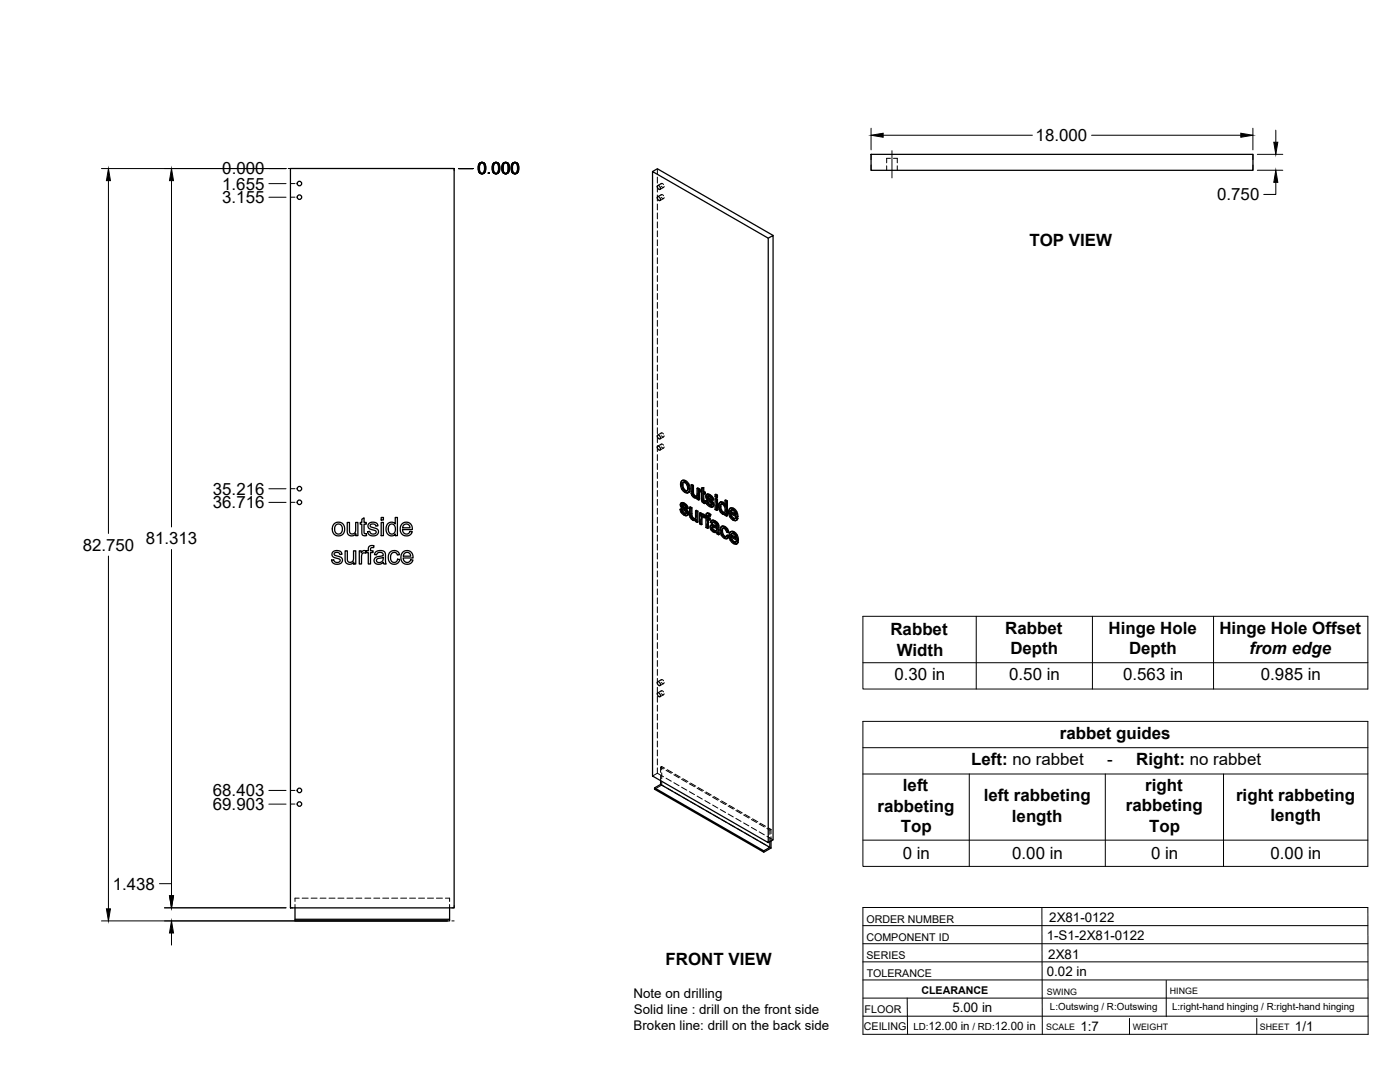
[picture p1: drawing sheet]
<svg xmlns="http://www.w3.org/2000/svg" width="559mm" height="432mm" viewBox="0 0 559 432" stroke-linecap="round" stroke-linejoin="round" font-family="sans-serif">
<!-- layer: Visible -->
<g fill="none" stroke="#000" stroke-width=".51">
<path d="M115.9 67.2h65.4v295.1h-65.4zM260.5 68.5l46.1 26.6v241.2l-46.1-26.6zM260.5 68.5l1.9-1.1 46.2 26.6M262.5 78.5a.93 .93 0 0 1 .9 .5 .93 .93 0 0 1-.2 1.1l-.8-.9zM262.5 74a.93 .93 0 0 1 .9 .6 .93 .93 0 0 1-.2 1l-.8-.8zM347.7 61.6h152.4v6.4h-152.4zM306.6 95.1l2-1.1v241.2l-2 1.1M262.5 178a.93 .93 0 0 1 .9 .6 .93 .93 0 0 1-.2 1l-.8-.8zM262.5 173.6a.93 .93 0 0 1 .9 .6 .93 .93 0 0 1-.2 1l-.8-.9zM272.2 191.8l.9-.2 .6 .2zM272.2 191.8l-.6 1.2 .5 2.2 .7 .9 1 .6h.8l.3-.3M272.3 193.6l.3 1.5"/>
<path d="M272.6 195.1l.3-.2 .8 .8-.3 .2zM272.8 192.5l-.2 .9M272.9 194.9l-.3-1.5-.3 .2 .2-.9 .5-.2 .9 .5 .5 1.4-.2 1.5h-.8M273.4 192l1 1a1.92 1.92 0 0 1 1 2M273.7 195.7l.5 .2M273.7 191.8l1.2 1.3M274.6 193.3l.5 1.9 .3-.2-.2 1.2M275.1 195.2l-.2 1.2 .3-.2-.6 .5M275.8 193.5l.7 .4 .3-.2v3.2M276.5 193.9v3.2l.3-.2 .3 .6M276.5 197.1l.3 .6 .3-.2 .5 .4M276.8 197.7l.4 .4h.9l-.3 .1"/>
<path d="M276.8 193.7l-.6-.3-.4 .1v3.2l.4 1.1 .7 .7a.97 .97 0 0 0 1.4 .1v.6l.5 .4M277.2 198.1l.6 .1M278.2 194.9l.6 .4 .4-.2v4.3l-.4 .2v-4.3M278.3 198.6l-.3 .2M279.2 195.1l-.7-.4-.3 .2v2.8l-.4 .5M280 195.5l-.5 .1v.6l.5 .3v3.3l.6 .8 .7 .4 .3-.2-.1-.7-.6 .1M280 194.8l.9-.2v1.5M280.6 194.8v1.5l.3-.2 .6 .3M280.6 196.3l.6 .3 .3-.2v.6l-.3 .2v-.6M280.6 199.8l.7 .2M280.7 200l.8 .1M280.9 194.6l-.9 .2v1.1l-.5-.3"/>
<path d="M280.9 197v2.6M281.2 197.2l-.6-.4v2.9l.4 .1M281.6 199.9l.6 .2M282.1 197.3l1.3 .1M282.3 198.3l.6 .5M282.4 198.6l.2 .3a1.16 1.16 0 0 1 1.4 .8l.4 .4M282.4 197.2l-.4 .2M282.5 197.4l.5 .2 .4-.2 .7 .6M282.5 199.9l-.6-.2-.3 .2 .4 1.2 .9 .9a1.24 1.24 0 0 0 1.6 .2M282.6 198v.1M282.6 198.9l1.5 1.4 .3-.2 .4 .7M282.7 198.4l-.1-.3-.3 .2 .1-.2 1 .3 .5 1 .6 .2"/>
<path d="M282.8 197.2l-.9 .3-.2 .9 .5 .9 1.7 1.7-.1 .7M283 197.6l.8 .6 .3-.2 .5 .7M283.8 198.2l.5 .7 .3-.2 .2 .8-.3 .1-.2-.7M285.4 199.1l.3-.2 .7 .3-.4 .2zM285.4 197.4l.3-.2 .7 .4-.4 .2zM285.4 199.1v4.2l.6 .4M285.4 197.4v.8l.6 .4M286.4 199.2v4.3l-.4 .2v-4.3M286.4 197.6v.8l-.4 .2v-.8M289.4 199.7l.6 .3 .3-.1v5.9l-.3 .2v-6M290.3 199.9l-.6-.4-.3 .2v2.1l-.5-.7M133.5 209l1.6-.6 1.8 .7 .6 1-.1 2.2-1 1.3-1.8 .2-1.4-.8-.5-1.6a2.79 2.79 0 0 1 .8-2.4z"/>
<path d="M134 209.6l.6-.4 .8-.1 1 .9 .2 1.9-.9 1.1h-1.1l-.7-.6-.3-1.5zM137.8 219.8h.8l.1 3.8a1.32 1.32 0 0 0 1.7 .7 1.32 1.32 0 0 0 .7-1.7v-2.8h.9v5.3h-.8v-.8a1.86 1.86 0 0 1-2.2 .9 1.86 1.86 0 0 1-1.2-2.1zM138.6 208.5h.9v3.8a1.31 1.31 0 0 0 1.7 .7 1.31 1.31 0 0 0 .8-1.7v-2.8h.9v5.3h-.9v-.8a1.86 1.86 0 0 1-2.2 .8 1.86 1.86 0 0 1-1.2-2zM143.4 219.8h.8v.8a1.27 1.27 0 0 1 2-.6l.8-.2v-1a1.58 1.58 0 0 1 2.3-1l-.2 .8a.81 .81 0 0 0-.8-.1 .81 .81 0 0 0-.4 .8v.5h1v.7h-1v4.6h-.9v-4.6h-.8v-.4l-.3 .7-.8-.2-.6 .5-.2 4h-.9zM144.4 207.2l.9-.5v1.8h.9v.7h-.9v3.4l.2 .3 .7 .1 .1 .7h-1.2l-.6-.4-.1-4.1h-.6v-.7h.6zM147.2 209l1.6-.6a1.73 1.73 0 0 1 2.1 1.4l-.9 .2a1.17 1.17 0 0 0-1.1-.9 1.17 1.17 0 0 0-1.2 .8l.5 .4 2 .6a1.59 1.59 0 0 1 .7 2.1 1.59 1.59 0 0 1-1.9 .9l-1.5-.4-.8-1.3 .9-.2 .2 .7 .6 .4 1.5-.2a.82 .82 0 0 0 .1-1.1 .82 .82 0 0 0-1-.3l-1-.3a1.37 1.37 0 0 1-.8-2.2zM152.1 208.5h.9v5.3h-.9zM152.1 206.5h.9v1h-.9zM154.7 209l1.1-.6a1.86 1.86 0 0 1 2 .7v-2.6h.8v7.3h-.8v-.7a2.16 2.16 0 0 1-2.6 .5 2.16 2.16 0 0 1-1.1-2.5zM155.5 209.5l.6-.4 .7 .1 .9 1v2l-.7 .8h-1.1l-.8-1-.1-1.4zM160.4 209.1l1.1-.6h1.4l1 .6 .6 1.1 .1 1.1h-3.9l.2 1 .8 .7a1.43 1.43 0 0 0 1.9-.9l.9 .1-.6 1.1-.9 .5h-1.5l-1.1-.6-.7-1.8 .2-1.3zM161.2 209.5l.6-.3h1l.6 .5 .2 .9h-2.9z"/>
<path d="M271.4 203.3l.6 .2M271.9 200.7l1.3 .1M272 203.5l.4-.2 .2 .9-.3 .1zM272.1 201.7l.7 .5M272.2 202l.2 .4a1.49 1.49 0 0 1 1.6 .9l.3 .2M272.3 200.6l-.5 .2M272.3 204.3l.7 .7h.8M272.4 200.8l.5 .2 .3-.2 .8 .6M272.4 203.3l-.7-.2-.3 .2 .4 1.2 .9 .9a1.24 1.24 0 0 0 1.6 .2M272.4 202.4l1.5 1.3 .4-.2 .4 .7M272.5 201.4v.1M272.5 201.8v-.3l-.4 .2 .1-.2 1 .3 .5 1 .7 .3"/>
<path d="M272.6 204.2l.7 .6M272.7 200.6l-1 .3-.2 .9 .6 1 1.6 1.6-.1 .7M272.9 201l.8 .6 .3-.2 .5 .7M273 205l.6 .1M273.7 201.6l.5 .7 .3-.2 .2 .8-.3 .2-.2-.8M273.7 205.1h-.1M273.9 203.7l.4 .6 .4-.1 .1 .7M274.3 204.3l.2 .8 .3-.2-.2 .6M274.5 205.1l-.2 .5 .3-.1-.4 .3M275.2 202.4l.7 .4 .3-.2v3.2M275.9 202.8v3.1l.3-.1 .3 .6M275.9 206l.3 .6 .3-.2 .4 .4"/>
<path d="M276.2 206.6l.4 .4h.9l-.3 .2M276.2 202.6l-.7-.3-.3 .1v2.9l.3 1.2 .8 .9a.97 .97 0 0 0 1.4 .1M276.6 207l.6 .2M277.6 203.8l.7 .4 .3-.2v4.3l-.3 .2v-4.3M277.7 207.5v.7l.6 .3M277.7 207.6l-.2 .1M278.6 204l-.7-.4-.3 .2v2.7l-.4 .7M279.2 204.7l.6 .4 .3-.2v.5l.4-.2M279.8 205.1v.6l.7-.5 .4 .1M280 206.4l.2 2.8-.3 .2v-2.2M280.1 204.9l-.6-.3-.3 .1v4.3l.7 .4M280.2 205.4l.7-.1 .6 .4"/>
<path d="M280.3 206.1v.1M280.6 205.4l.6 .5M281 206.6l-.8-.5-.2 .3 .3-.2-.1 .8M281.2 206.5l.6 .3v3.7l.6 .4M281.2 206.5v-.4l-.2 .5M281.2 200.3l.1 .7M281.2 206.5l-.2 .1M282.2 204.9h.9l.6 .4M282.2 200.1l.3-.2 .3 .8-.3 .2zM282.4 206.6l.7 .4 .3-.2v.6l-.3 .2v-.6M282.5 204.7l-.5 .2M282.5 200.9l.7 .6h.8"/>
<path d="M282.7 207.3v3.4l-.3 .2v-3.8l.7 .5M282.7 205.7v.7M282.8 205.1l.6 .4 .3-.2-.4 .8 .1-.6M282.8 200.7l.7 .7M283.1 204.9l-.6-.2-.5 .3-.2 1.2-.6-.3 .6-.1M283.2 201.5l.6 .2M283.3 206.1a.45 .45 0 0 0-.5-.5 .45 .45 0 0 0-.4 .6v.4l.3-.2 .7 .4M283.8 209.6l.8-.2 1.4 .5M283.9 201.7h-.1M284.1 210.7l.2 .6 .3-.2 .5 .5M284.1 200.3l.4 .6 .3-.1 .2 .7M284.2 210.4l-.1 .3 .3-.2 .2 .6"/>
<path d="M284.2 209.4l-.5 .2M284.3 211.3l.5 .5h1h-1M284.3 210.3l-.1 .1M284.4 207.8l.8 .3 .3-.2 .8 .6M284.4 210.3l.8 .3a.73 .73 0 0 1 .8 .6 .73 .73 0 0 1-.5 .8M284.4 210.3l-.2 .1M284.4 210.3v.2M284.5 200.9l.2 .8 .3-.2-.2 .6M284.5 208.4l-.4 .5 .6-.5 1.2 1a.48 .48 0 0 1 0 .8 .48 .48 0 0 1-.7-.3l-.9-.3M284.6 209.4l-1 .3-.2 1 .8 1.2 1 .6a.64 .64 0 0 1 1 .5l.6 .4M284.7 201.7l-.2 .5 .3-.1-.5 .3M284.7 207.6l-.8 .2"/>
<path d="M285.2 208.1l.8 .6 .3-.2 .4 .5M285.5 207.9l-.8-.3-.9 .3-.3 .5 .6 .5M286 208.7l.4 .5 .3-.2 .2 .7M286.4 209.2l.2 .6 .3-.1 .1 2.9M286.6 209.8l.1 3 .3-.2 .1 .6-.3 .2-.1-.6M287.4 202.4l.3 1.4M287.5 200.4h1.2l.6 .6M287.7 201.3h.7l.7 .8 .3 1.3-.3 1.2M287.7 201.3l-.3 1.1 .3-.2 .3 1.4M287.7 203.8l.3-.2 .8 .8-.5 .1zM287.8 201.2l-.1 .1M287.8 200.3l-.5 .2"/>
<path d="M288 201.2l-.3 1M288.1 212l.3 1.4 .3-.2 .7 .8M288.2 210.1l.9 .2 .3-.2 1 1M288.4 213.4l.7 .8h.8M288.4 200.6l.5 .5h.5M288.4 204.6h.7M288.5 209.9l-.6 .3M288.6 210.8l-.2 1M288.7 200.4l-.9-.1-.7 .3-.3 2.1 1.1 2.1 1 .5 .5-.2v.6l.6 .3M288.8 204.4l.4 .1M289.1 210.3l.8 .7a1.42 1.42 0 0 1 1 1.4l-.3 .2-.5-1.3M289.4 205.1l-.2 .2"/>
<path d="M289.4 210.1l-.9-.2-.7 .4-.4 1.9 1 2 1 .8h.7M290 213.7l.6 .4M290.6 212.6l-.6-.3-.7-1.2-.8-.3-.4 1.2 .3-.2 .3 1.4M290.6 214.1l.4-.1-.2 .5-.7 .5zM291 214l-.7-.5-.5 .8-.7-.1M291.3 202.9h.9a1.88 1.88 0 0 1 1.8 1.3M291.5 204.3l2 1.2-.5-1.5-.8-.5-.5 .2-.2 .6 .3-.2 1.7 1M291.5 212.3h.9a1.93 1.93 0 0 1 1.9 1.2M291.7 213.6l2 1.2-.5-1.4-.8-.5-.6 .2-.1 .5 .3-.1 1.7 .9M291.8 206.1l.8 .9 .8-.1M291.8 205.1l.3 .9M292 203.5l-.2 .6"/>
<path d="M292 215.5l.8 .8h.8M292 214.4l.3 .9M292.2 212.9l-.2 .6M292.5 203.1l1 .9a1.97 1.97 0 0 1 1 2.1M292.6 207l.5 .1M292.7 212.4l1 1a1.78 1.78 0 0 1 1 1.8v.2M292.8 216.3l.5 .2M292.8 202.9l-.9-.3-.9 .6-.2 1.5 .3 1.1 .7 1.1 1.2 .9 .8-.1 .7-.8M293 212.2l-.9-.2-1 .7-.1 1.2 .3 1.3 .7 1.2 1.1 .7h.8l.8-.8M293.3 207l-.2 .1M293.5 216.4l-.2 .1M293.5 206.7l.7 .4"/>
<path d="M293.7 204.3l.5 1.9 .3-.1-.3 .1M293.7 216l.7 .5M293.9 213.7l.5 1.9 .3-.2-.3 .2M294.2 206.4l-2.8-1.5 .4 1.2 .3-.1 .8 .8M294.4 215.8l-2.8-1.6 .4 1.3 .3-.2 .8 .9M294.5 206.9l-.7 .8M294.5 206.9l-.6-.4-.8 .6M294.7 216.3l-.7 .8M294.7 216.3l-.7-.5-.7 .7M132.9 220.2l1.3-.5a1.81 1.81 0 0 1 2.3 1.5l-.9 .1a1.21 1.21 0 0 0-1.1-.9 1.21 1.21 0 0 0-1.2 .8l.3 .4 2.3 .7a1.6 1.6 0 0 1 .6 2.1 1.6 1.6 0 0 1-1.9 .8l-1.5-.4-.8-1.3 .9-.1 .3 .7 .6 .3 1.3-.2a.81 .81 0 0 0 .3-1 .81 .81 0 0 0-1.1-.4l-1-.3a1.36 1.36 0 0 1-1.1-.9 1.36 1.36 0 0 1 .4-1.4zM149.8 220.4l1.7-.7 1.3 .1 .7 .5 .6 4.8h-.9l-.2-.7-1.2 .7-1.2 .1-.8-.4-.4-.7a1.74 1.74 0 0 1 2-2l.6-.1a.8 .8 0 0 0 .9-.9 .8 .8 0 0 0-1.1-.6l-1 .2-.5 .7-.8-.1zM150.5 223.1l2.5-.7a1.59 1.59 0 0 1-.7 1.8 1.59 1.59 0 0 1-1.9-.1z"/>
<path d="M155.7 220.4l1-.6 1.6 .1 .8 .6 .4 .9-.9 .1a1.47 1.47 0 0 0-2-.9 1.47 1.47 0 0 0-.7 2.1l.4 1.3 .8 .4 1-.2 .6-1 .9 .1-.6 1.2a2.49 2.49 0 0 1-3.2 .2 2.49 2.49 0 0 1-.7-3.2zM160.7 220.4l1-.6h1.5l1 .6 .6 1.1 .1 1.2h-4l.3 1 .8 .7a1.46 1.46 0 0 0 1.9-1l.9 .1-.5 1-1 .6h-1.7l-.9-.6-.7-1.7 .1-1.1zM161.4 220.9l.7-.4 1 .1 .6 .5 .2 .9h-2.9zM262.5 272a.93 .93 0 0 1 .9 .6 .93 .93 0 0 1-.2 1l-.8-.8zM262.5 276.5a.93 .93 0 0 1 .9 .5 .93 .93 0 0 1-.2 1.1l-.8-.9zM263.7 311.5v1.6l-2.4 1.3v.6l43.6 25.1v-.5l-43.6-25.2M263.7 313.1l43.6 25.1-2.4 1.4M307.3 335.9v2.3M307.7 335.6v2.8l-2.8 1.7M117.8 362.3v5.2h61.7v-.6h-61.7M179.5 362.3v4.6"/>
<circle cx="119.5" cy="78.7" r=".9"/>
<circle cx="119.5" cy="73.2" r=".9"/>
<circle cx="119.5" cy="195" r=".9"/>
<circle cx="119.5" cy="200.5" r=".9"/>
<circle cx="119.5" cy="315.4" r=".9"/>
<circle cx="119.5" cy="320.9" r=".9"/>
</g>
<!-- layer: Hidden -->
<g fill="none" stroke="#000" stroke-width=".4">
<path d="M262.4 67.4v2.1M262.4 70.7v2.4M262.4 74.3v2.3M262.4 77.8v2.4M263.8 78.1l.4-.5 .6 .5M263.8 73.6l.4-.4 .6 .5M264 77.7l-1.5 .8M264 73.2l-1.5 .8M264 78.8l.6 .5 .5-.5M264 74.3l.6 .5 .5-.4M264.9 79.2l-1.5 .9M264.9 74.8l-1.5 .8"/>
<path d="M353.9 66.2v1.8M355.4 63.2h-1.5v1.8M356.6 63.2h1.5v1.8M358.1 66.2v1.8M262.4 81.4v2.4M262.4 85v2.4M262.4 88.5v2.4M262.4 92.1v2.4M262.4 95.7v2.4M262.4 99.3v2.3M262.4 102.8v2.4M262.4 106.4v2.4"/>
<path d="M262.4 110v2.4M262.4 113.5v2.4M262.4 117.1v2.4M262.4 120.7v2.4M262.4 124.3v2.3M262.4 127.8v2.4M262.4 131.4v2.4M262.4 135v2.4M262.4 138.6v2.3M262.4 142.1v2.4M262.4 145.7v2.4M262.4 149.3v2.3"/>
<path d="M262.4 152.8v2.4M262.4 156.4v2.4M262.4 160v2.4M262.4 163.6v2.3M262.4 167.1v2.4M262.4 170.7v2.4M262.4 174.3v2.4M262.4 177.8v2.4M263.8 177.6l.4-.4 .6 .5M263.8 173.2l.4-.5 .6 .5M264 177.2l-1.5 .9M264 172.8l-1.5 .8"/>
<path d="M264 178.4l.6 .4 .5-.4M264 173.9l.8 .5 .3-.5M264.9 178.8l-1.5 .8M264.9 174.3l-1.5 .9M262.4 181.4v2.4M262.4 185v2.4M262.4 188.6v2.3M262.4 192.1v2.4M262.4 195.7v2.4M262.4 199.3v2.4M271.9 193.1l.5 1.9-.3 .2M272.4 195l1.3 1.3-.3 .2"/>
<path d="M272.5 191.6l-.9 1.7M272.8 192.5l-.2 .1M272.9 192.4h.8l-.3 .2M273.7 192.4l.8 .9-.3 .2M273.7 196.3l.9 .3-.3 .2M274.5 195.8l-.3 .1M274.5 193.3l.3 1.2-.3 .4M274.8 194.7l-.1 .8-.5 .4M274.9 196.5l-.3 .1M276.2 193.4v3.3l-.3 .2M276.2 196.7l.2 .7-.3 .1M276.4 197.4l.4 .6-.3 .2"/>
<path d="M276.8 198l.6 .5-.3 .1M277.4 198.5l.8 .2 .4-.3-.3 .2M278.1 198.1h.1M278.3 198l-.4 .2M278.4 198.6h-.1M278.4 197.8l-.3 .3M278.5 194.7v2.8l-.4 .5M278.6 198.4v.7l-.3 .1M278.6 199.1l.6 .3M279.8 196l.5 .3-.3 .2M279.8 195.5v.5l-.3 .2M280 195.5l.3 .2"/>
<path d="M280.3 196.3l.1 3.4-.4 .2M280.3 194.6v1.1l-.3 .2M280.4 199.7l.2 .5-.3 .1M280.6 196.8l.3-.2v.4M280.9 196.6l.6 .4M281.9 199.7l.5 1.3-.3 .2M282 197.9l.1 .6-.3 .2M282.1 197.4l-.4 .6M282.1 198.5l.5 .7-.4 .1M282.3 197.2l-.5 .4M282.5 198l.3-.2-.2 .2M282.6 199.2l1.5 1.5-.3 .2"/>
<path d="M282.7 197.9l-.3 .2M282.8 197.8l.6 .2-.3 .2M283.4 198l.6 .5-.3 .2M284 198.5l.2 .7-.3 .2M284.2 199.2l.6 .3M285.7 197.2v.9l-.3 .1M285.7 198.9v1.5M285.7 198.1l.7 .3M289.7 199.5v2.1l-.3 .2M262.4 202.8v2.4M262.4 206.4v2.4M262.4 210v2.4"/>
<path d="M262.4 213.6v2.3M262.4 217.1v2.4M271.7 203.1l.5 1.3-.3 .2M271.8 201.3l.2 .6-.3 .2M271.9 200.8l-.4 .6M272 201.9l.4 .7-.3 .2M272.1 200.6l-.5 .4M272.2 204.4l1.1 1-.3 .1M272.3 201.4l.3-.1-.1 .1M272.4 202.6l1.6 1.5-.3 .2M272.6 201.3l-.4 .2M272.6 201.3l.7 .1-.4 .2"/>
<path d="M273.3 201.4l.5 .6-.3 .1M273.3 205.4l.8 .3-.3 .1M273.8 202l.3 .6-.4 .2M274 204.9l-.2 .1M274 204.1l.2 .5-.3 .2M274 204.9l-.3 .2 .3-.2M274.1 202.6l.6 .3M274.2 204.6l-.2 .3M274.5 205.6l-.4 .1M275.5 202.3l.1 3.3-.3 .2M275.6 205.6l.2 .7-.3 .2M275.8 206.3l.4 .6-.3 .2"/>
<path d="M276.2 206.9l.6 .5-.3 .2M276.8 207.4l.7 .2 .5-.3-.2 .2M277.5 207h.1M277.7 206.9l-.4 .2M277.8 206.7l-.3 .3M277.9 203.6v2.7l-.4 .6M278 207.3v.7l-.3 .2M278 208l.6 .3M279.5 207.3v1.6l-.3 .1M279.5 208.9l.7 .3M279.5 204.6v1.5M280.1 206.1l.8-.1-.3 .2"/>
<path d="M280.1 205.4v.1M280.2 206.1l.3-.2-.2 .2M280.4 205.2l-.6 .5M280.6 200.2l.5 .4-.3 .2M280.9 206l.4 .4M281.1 200.6l.5 .2M281.2 206.1l.3-.1-.2 .4M281.5 205.7v.1M281.5 206.3l.6 .3-.3 .2M281.5 206l-.2 .4M281.5 205.7l-.3 .3M281.8 205.8l.3 .2"/>
<path d="M282.1 209.1v1.2l-.3 .2M282.1 210.3l.6 .4M282.1 206.6v1.3M282.2 205l-.1 1-.3 .2M282.3 204.7l-.5 .4M282.4 201l1.1 1-.3 .1M282.4 207.1l.3-.2v.4M282.5 205.7l.4-.2-.2 .2M282.7 206.9l.7 .5M282.9 205.5l.4 .1-.4 .2M283.3 205.6l.3 .3M283.5 202l.8 .2-.3 .2"/>
<path d="M283.7 210.1l.4 1.1-.4 .2M283.8 208.3l.6 .4M283.8 209.6l-.4 .7M284 209.5l-.5 .3M284.1 211.2l.9 .9-.3 .2M284.1 207.7l-.6 .7M284.1 201.5h-.1M284.1 200.7l.2 .5-.3 .2M284.2 201.5l-.3 .2 .2-.2M284.2 207.6l-.4 .3M284.3 201.2l-.2 .3M284.4 208.4l.4-.1-.3 .1"/>
<path d="M284.5 210.2l.2-.1zM284.5 210.2l-.2 .1M284.6 210.1l-.4 .2M284.6 202.2h-.3M284.7 210.1l1.6 .5-.3 .2M284.8 208.3l.6 .1-.3 .2M285 212.1l.7 .2-.3 .2M285.4 208.4l.7 .7-.3 .2M285.7 212.3h.7l-.4 .1M285.7 201.6v1.6l-.3 .1M285.7 203.2l.7 .3M286 209.9l.3 .1"/>
<path d="M286 211.7l-.3 .2M286.1 209.1l.2 .7-.3 .2M286.2 211.5l-.4 .3M286.3 210.6l-.1 .9-.3 .2M286.3 209.8l-.3 .4M286.4 212.3l.1 .6-.3 .1M286.5 212.9l.6 .3M287.1 201.8l.2 1.3-.3 .2M287.3 200.7l-.2 1.1-.3 .2M287.3 203.1l.6 1.1-.4 .2M287.6 200.4l-.6 .5M287.7 211.4l.5 2-.3 .2"/>
<path d="M287.9 204.2l.8 .8-.3 .1M287.9 210.3l-.2 1.1-.3 .2M288 201.1h.7l-.3 .2M288 201.1l-.2 .1M288 201.1v.1M288.1 201.1l-.3 .1M288.2 213.4l1.2 1.3-.3 .1M288.2 210l-.6 .5M288.6 210.8l-.2 .1M288.7 210.7l.8 .1-.4 .1M288.7 205l.6 .1 .4-.2-.3 .2M288.7 201.1l.8 .8-.4 .2"/>
<path d="M289.4 201.1l.3 .5M289.4 214.7l1 .1M289.5 210.8l.5 .5-.3 .2M289.5 201.9l.3 1.5-.4 .2M289.5 205.1h-.1M289.7 204.9v.6l-.3 .2M289.7 205.5l.6 .3M289.8 203.4l-.2 .8-.4 .3 .3-.1M290 211.3l.3 .8-.3 .2M290 214.1l-.1 .1M290.3 212.1l.6 .3M290.3 213.5l-.6 .8"/>
<path d="M291.1 204.1l.5 1.9-.3 .2M291.3 213.5l.5 1.9-.3 .2M291.4 204.9l.4-.2v.4M291.6 206l1.3 1.4-.4 .2M291.6 202.7l-.8 1.6M291.6 214.2l.4-.2v.4M291.8 204.7l2.7 1.6M291.8 215.4l1.3 1.3-.3 .2M291.8 212.1l-.8 1.6M292 214l2.7 1.6M292 203.5l-.2 .1M292.1 203.4l.7 .1-.3 .1"/>
<path d="M292.2 212.9h-.2M292.3 212.7l.7 .1-.3 .2M292.8 203.5l.8 .8-.3 .2M292.9 207.4l1 .2-.3 .2M293 212.8l.8 .9-.3 .2M293.1 216.7l1 .3-.3 .2M293.4 206.9h.1M293.5 205.1l.4 .2M293.6 206.9l-.3 .1 .2-.1M293.6 216.3h.1M293.6 204.3l.3 1-.4 .2M293.7 216.3l-.2 .1"/>
<path d="M293.7 214.4l.4 .3M293.8 216.2l-.4 .2M293.8 213.7l.3 1-.4 .1M293.9 206.5l-.4 .4M294 215.8l-.3 .5M294.1 207.5l-.2 .1M294.3 216.9l-.2 .1M262.4 220.7v2.4M262.4 224.3v2.4M262.4 227.9v2.3M262.4 231.4v2.4M262.4 235v2.4"/>
<path d="M262.4 238.6v2.3M262.4 242.1v2.4M262.4 245.7v2.4M262.4 249.3v2.4M262.4 252.9v2.3M262.4 256.4v2.4M262.4 260v2.4M262.4 263.6v2.4M262.4 267.1v2.4M262.4 270.7v2.4M262.4 274.3v2.4M262.4 277.9v2.3"/>
<path d="M263.8 271.6l.4-.4 .6 .5M263.8 276.1l.4-.5 .6 .5M264 271.2l-1.5 .9M264 275.7l-1.5 .8M264 272.4l.6 .4 .5-.4M264 276.8l.6 .5 .5-.5M264.9 272.8l-1.5 .8M264.9 277.2l-1.5 .9M262.4 281.4v2.4M262.4 285v2.4M262.4 288.6v2.4M262.4 292.1v2.4"/>
<path d="M262.4 295.7v2.4M262.4 299.3v2.4M262.4 302.9v2.3M262.4 306.4v2.2M262.4 308.6l-1.9 1.1M262.4 308.6l2.4 1.4M263.7 309.4v2.1M263.7 306.2l1.1 .6M264.1 307.2v-1.3l-.4 .3v2.1M264.1 313.3l-2.8 1.7M264.1 308.4v2.4M264.1 312v1.3"/>
<path d="M264.1 305.9l1.2 .7M264.1 313.3l1.2 .7M265.9 307.4l2 1.2M265.9 310.6l2 1.2M266.3 307.2l2.1 1.2M266.3 314.6l2.1 1.2M269 309.2l2 1.2M269 312.4l2 1.2M269.4 308.9l2.1 1.2M269.4 316.4l2.1 1.1M272.1 311l2 1.2M272.1 314.2l2 1.1"/>
<path d="M272.5 310.7l2.1 1.2M272.5 318.2l2.1 1.1M275.1 312.8l2.1 1.2M275.1 315.9l2.1 1.2M275.6 312.5l2.1 1.2M275.6 319.9l2.1 1.2M278.3 314.6l2 1.1M278.3 317.7l2 1.2M278.7 314.3l2.1 1.2M281.3 316.3l2.1 1.2M281.3 319.5l2.1 1.2M281.8 316.1l2.1 1.2"/>
<path d="M284.4 318.1l2.1 1.2M284.9 317.9l2.1 1.1M287.5 319.9l2.1 1.2M288 319.6l2.1 1.2M278.7 321.7l2.1 1.2M281.8 323.5l2.1 1.2M284.4 321.3l2.1 1.2M284.9 325.3l2.1 1.2M287.5 323.1l2.1 1.2M288 327.1l2.1 1.2M290.6 321.7l2.1 1.2M290.6 324.8l2.1 1.2"/>
<path d="M291.1 321.4l2.1 1.2M291.1 328.8l2.1 1.2M293.7 323.5l2.1 1.2M293.7 326.6l2.1 1.2M294.2 323.2l2 1.2M294.2 330.6l2 1.2M296.8 325.2l2.1 1.3M296.8 328.4l2.1 1.2M297.3 325l2 1.2M297.3 332.4l2 1.2M299.9 327l2.1 1.2M299.9 330.2l2.1 1.2"/>
<path d="M300.4 326.8l2.1 1.2M300.4 334.2l2.1 1.2M303 328.8l2.1 1.2M303 332l2.1 1.2M303.5 328.5l2 1.2M303.5 336l2 1.2M306.1 330.6l1.2 .7 .4-.3M306.1 333.8l2.5 1.4M306.6 330.3l1.1 .7M306.6 337.8l1.1 .6M307.3 331.3v1.7M307.3 334.2v1.7"/>
<path d="M307.7 331v1.7M307.7 333.9v1.7M119.4 358.4h-1.6v1.4M120.6 358.4h2.4M124.2 358.4h2.4M127.8 358.4h2.3M131.3 358.4h2.4M134.9 358.4h2.4M138.5 358.4h2.4M142 358.4h2.4M145.6 358.4h2.4M149.2 358.4h2.4"/>
<path d="M152.8 358.4h2.4M156.3 358.4h2.4M159.9 358.4h2.4M163.5 358.4h2.4M167.1 358.4h2.3M170.6 358.4h2.4M174.2 358.4h2.4M177.8 358.4h1.7v1.4M117.8 361v1.3M179.5 361v1.3"/>
</g>
<!-- layer: Reference -->
<g fill="none" stroke="#000" stroke-width=".4">
<path d="M115 67.2h.9v1M115.9 67.2h1.9M115.9 73.3h1.9M115.9 78.7h1.9M179.5 67.2h1.8M180.4 67.2h.9v1M347.7 61.6v2.1M347.7 65.8v2.2M500.1 61.6v2.1M500.1 65.8v2.2M115.9 195h1.9M115.9 200.5h1.9"/>
<path d="M115.9 315.4h1.9M115.9 320.9h1.9M115.9 361.4v.9h.9M180.4 367.5h.9M181.3 361.4v.9h-.9"/>
</g>
<!-- layer: Hidden Narrow -->
<path d="M276.2 196l-.4 .2M278.5 197l-.3 .2M280.3 198.8l-.3 .1M273.3 203.5l-.3 .1M275.5 204.9l-.3 .2M277.9 205.9l-.3 .2M282.1 205.6l-.3 .2M283.5 200.1l-.3 .1M285.3 210.3l-.3 .2M286.3 210.9l-.3 .2" fill="none" stroke="#000" stroke-width=".4"/>
<!-- layer: Visible Narrow -->
<path d="M276.8 196.1l-.3 .2M280.9 199.2l-.3 .1M283.5 199.3l-.3 .2M273.3 202.7l-.3 .2M276.2 205l-.3 .2M282.7 206l-.3 .2M285.2 209.6l-.3 .2M287 210.4l-.4 .1M287 211.3l-.4 .2" fill="none" stroke="#000" stroke-width=".4"/>
<!-- layer: Titleblock -->
<path d="M344.4 362.2h201.6l.1 50.6h-201.7zM344.4 376.6h201.6M344.4 369.4h201.6M415.9 362.2l.1 50.6M344.4 383.9h201.6M344.4 398.3h201.6M344.4 391.1h201.6M362.1 398.3l.1 14.4M465.5 391.3v14.4M344.4 405.5h201.7M450.8 406.4v6.4M501.6 406.4v6.4" fill="none" stroke="#000" stroke-width=".4"/>
<!-- layer: Custom Tables -->
<path d="M344.4 246h201.6v29h-201.6zM389.7 246v29M436 246v29M484.4 246v29M344.4 264.5h201.6M344.4 287.9h201.6v57.9h-201.6zM344.4 298.4h201.6M344.4 308.9h201.6M386.9 308.9v36.9M441.2 308.9v36.9M488.4 308.9v36.9M344.4 335.3h201.6" fill="none" stroke="#000" stroke-width=".4"/>
<!-- layer: FD_Dimensions -->
<g fill="none" stroke="#000" stroke-width=".4">
<path d="M347.7 51.2v8.6M352.5 54h59.6M435.7 54h59.6M500.1 51.2v8.6M509.2 51.9v4.9M40.5 67.3h73.7M43.3 72.1v140.8M68.5 72.1v138.2M107.3 73.3h6.9M107.3 78.7h6.9M183 67.3h5.8M501.9 61.6h10.1"/>
<path d="M501.9 67.9h10.1M509.2 72.8v4.8h-4.8M107.3 195.1h6.9M68.5 219.3v138.2M107.3 200.5h6.9M43.3 221.9v140.8M107.3 315.4h6.9M107.3 320.9h6.9M63.6 352.7h4.9M40.5 367.5h138.1M65.7 362.3h48.5M68.5 372.3v4.9"/>
</g>
<path d="M347.7 54l4.8-.8v1.6zM495.3 53.2l4.8 .8-4.8 .8zM508.4 56.8h1.6l-.8 4.8zM43.3 67.3l.8 4.8h-1.6zM68.5 67.3l.8 4.8h-1.7zM509.2 67.9l.8 4.9h-1.6zM67.6 357.5h1.7l-.8 4.8zM42.5 362.7h1.6l-.8 4.8zM68.5 367.5l.8 4.8h-1.7z" fill="#000" stroke="#000" stroke-width=".4"/>
<!-- layer: Smart Centers -->
<path d="M356 60.1v10.9" fill="none" stroke="#000" stroke-width=".4"/>
<g font-size="6.7">
<text x="413.4" y="56.3">18.000</text>
<text x="88.7" y="69.6">0.000</text>
<text x="190.6" y="69.6">0.000</text>
<text x="88.7" y="75.6">1.655</text>
<text x="88.7" y="81.1">3.155</text>
<text x="485.8" y="80">0.750</text>
<text x="410.9" y="98.2">TOP VIEW</text>
<text x="85" y="197.4">35.216</text>
<text x="85" y="202.9">36.716</text>
<text x="33" y="219.8">82.750</text>
<text x="58.1" y="217.1">81.313</text>
<text x="355.4" y="253.6">Rabbet</text>
<text x="401.2" y="252.9">Rabbet</text>
<text x="442.5" y="252.9">Hinge Hole</text>
<text x="486.7" y="252.9">Hinge Hole Offset</text>
<text x="357.9" y="261.6">Width</text>
<text x="403.3" y="261">Depth</text>
<text x="450.6" y="261">Depth</text>
<text x="498.7" y="261">from edge</text>
<text x="357" y="271.4">0.30 in</text>
<text x="402.8" y="271.4">0.50 in</text>
<text x="448.3" y="271.4">0.563 in</text>
<text x="503.3" y="271.4">0.985 in</text>
<text x="423" y="294.8">rabbet guides</text>
<text x="387.6" y="305.4">Left: no rabbet</text>
<text x="441.9" y="305.4">-</text>
<text x="453.5" y="305.4">Right: no rabbet</text>
<text x="85" y="317.8">68.403</text>
<text x="360.4" y="315.8">left</text>
<text x="457.1" y="315.8">right</text>
<text x="85" y="323.3">69.903</text>
<text x="350.3" y="323.9">rabbeting</text>
<text x="392.7" y="319.8">left rabbeting</text>
<text x="449.4" y="323.8">rabbeting</text>
<text x="493.4" y="319.8">right rabbeting</text>
<text x="403.9" y="327.9">length</text>
<text x="507" y="327.8">length</text>
<text x="359.5" y="331.9">Top</text>
<text x="458.6" y="331.9">Top</text>
<text x="360.3" y="342.9">0 in</text>
<text x="404" y="342.9">0.00 in</text>
<text x="459.4" y="342.9">0 in</text>
<text x="507.1" y="342.9">0.00 in</text>
<text x="45" y="355">1.438</text>
<text x="265.7" y="385.2">FRONT VIEW</text>
</g>
<g font-size="5.3">
<text x="418.8" y="368">2X81-0122</text>
<text x="417.8" y="375.1">1-S1-2X81-0122</text>
<text x="418.4" y="382.5">2X81</text>
<text x="417.8" y="389.5">0.02 in</text>
<text x="252.9" y="398.4">Note on drilling</text>
<text x="253" y="404.9">Solid line : drill on the front side</text>
<text x="380.1" y="404">5.00 in</text>
<text x="252.9" y="411.2">Broken line: drill on the back side</text>
<text x="431.3" y="411.5">1:7</text>
<text x="516.9" y="411.5">1/1</text>
</g>
<g font-size="4.6">
<text x="370.6" y="411.2">12.00 in</text>
<text x="397" y="411.2">12.00 in</text>
</g>
<g font-size="4.3">
<text x="345.8" y="368.4">ORDER NUMBER</text>
<text x="345.8" y="375.5">COMPONENT ID</text>
<text x="345.8" y="382.7">SERIES</text>
<text x="345.9" y="389.9">TOLERANCE</text>
<text x="367.7" y="396.7">CLEARANCE</text>
<text x="345.1" y="404.3">FLOOR</text>
<text x="344.8" y="411.1">CEILING</text>
</g>
<g font-size="3.9">
<text x="419.1" y="403.1">L:Outswing / R:Outswing</text>
<text x="467.8" y="403.1">L:right-hand hinging / R:right-hand hinging</text>
<text x="364.6" y="411.2">LD:</text>
<text x="388.2" y="411.2">/ RD:</text>
</g>
<g font-size="3.5">
<text x="417.9" y="397">SWING</text>
<text x="466.9" y="396.9">HINGE</text>
<text x="417.5" y="410.9">SCALE</text>
<text x="452.1" y="410.9">WEIGHT</text>
<text x="502.9" y="410.9">SHEET</text>
</g>
</svg>
